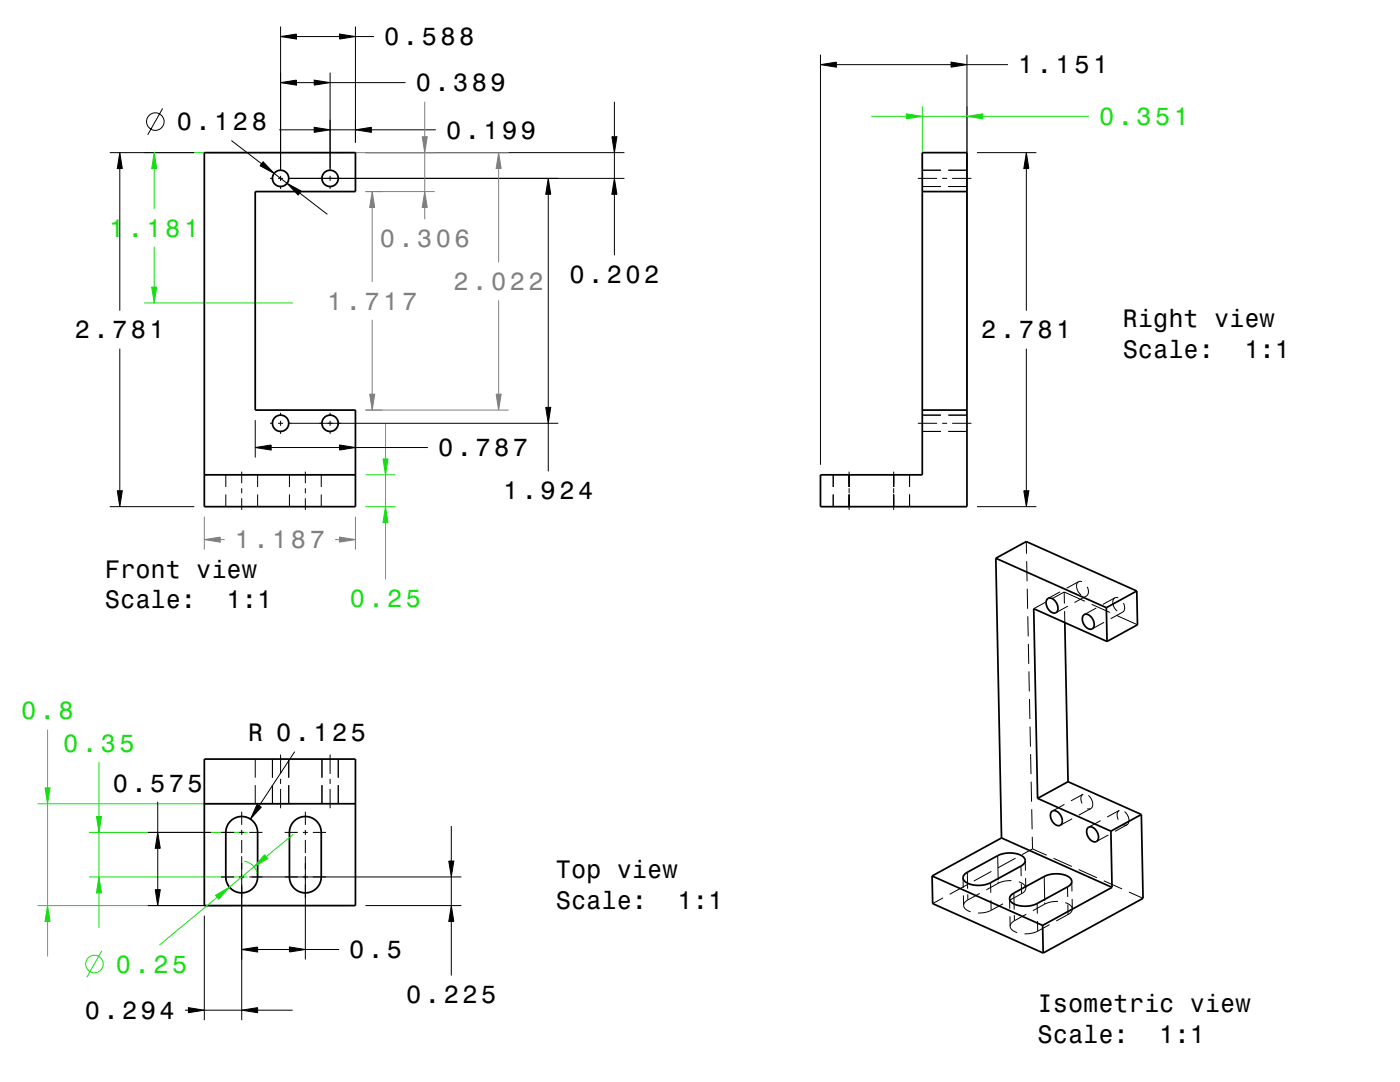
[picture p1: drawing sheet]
<svg xmlns="http://www.w3.org/2000/svg" width="279mm" height="216mm" viewBox="0 0 279 216" stroke-linecap="round" stroke-linejoin="round" font-family="sans-serif">
<path d="M28.8 30.5h40.1M184.1 21.2v12.4M193 21.2v12.4M28.8 60.5h29.6M72.9 94.7h6M72.9 101.1h6M7.5 160.4h50.9M17.8 175h31.6M17.8 166.1h31.6M45.1 175.2a3.2 3.2 0 0 0 2.6 2.9M48.8 171.9a3.2 3.2 0 0 1 2.6 2.9M7.5 180.7h61.4" fill="none" stroke="#16de12" stroke-width=".2"/>
<g fill="none" stroke="#000" stroke-width=".2">
<path d="M56 5.3v28.8M65.9 14.5v19.6M70.9 5.3v23.2M163.7 10.9v81.8M193 10.9v68.9M21.9 30.5h16.9M53.9 35.6h.6M55.5 35.6h1M56 35.1v1M56 37.1v.6M57.5 35.6h67.1M65.9 35.1v1"/>
<path d="M65.9 37.1v.6M72.9 30.5h51.7M183.2 35.6h3.8M184.1 37.2h3.7M184.1 34h3.7M188 35.6h1M189.3 37.2h3.7M189.3 34h3.7M190 35.6h3.9M195 30.5h11.8M45.1 94.7v2.5M45.1 98.7v2.4"/>
<path d="M48.2 94.1v2.3M48.2 97.4v1M48.2 99.4v2.3M50.9 83.8v7.5M51.4 94.7v2.5M51.4 98.7v2.4M53.9 84.5h.6M55.5 84.5h1M56 82.3v.7M56 84v1M56 86v.6M57.5 84.5h53.9"/>
<path d="M57.8 94.7v2.5M57.8 98.7v2.4M60.9 94.1v2.3M60.9 97.4v1M60.9 99.4v2.3M64.1 94.7v2.5M64.1 98.7v2.4M65.9 82.3v.7M65.9 84v1M65.9 86v.6M166.3 94.7v2.5M166.3 98.7v2.4"/>
<path d="M169.5 94.1v3.1M169.5 97.4v1M169.5 98.7v3M178.3 94.1v3.1M178.3 97.4v1M178.3 98.7v3M181.5 94.7v2.5M181.5 98.7v2.4M183.2 84.5h3.8M184.1 82.8h3.7M184.1 86.1h3.7M188 84.5h1"/>
<path d="M189.3 82.8h3.7M189.3 86.1h3.7M190 84.5h3.9M21.9 101.1h16.9M195 101.1h11.8M204.8 108.1l.1 2.4M204.9 112l.1 4M205 117.5l.1 4M211.6 118.1l-2.4 1.3M212.4 118.1v2.3M212.4 118.1l4.1 1.9M212.4 118.1l-2.4 1.3"/>
<path d="M215.3 116.1a1.77 1.77 0 0 0 .4 2.6M215.3 116.1l-2.4 1.3M215.9 116.1h-.6M216.8 118.9h.1M216.8 118.9l-2.4 1.3M217 117.1a1.39 1.39 0 0 1-.2 1.8M222.5 119.3a1.76 1.76 0 0 0 .5 2.6M222.5 119.3l-2.4 1.3M223.2 119.3h-.7M205.1 123l.1 4M205.2 128.5l.1 4M205.3 134l.1 4"/>
<path d="M205.5 139.5v4M208.7 120.2l-2.4 1.3M212.5 121.9v2.3M213.1 120.9l-2.4 1.4M217.9 120.6l3.6 1.6M218.8 121.3l-2.4 1.3M220.3 124.2l-2.3 1.3M222.9 122.8l4.1 1.9M224 122.2h.1M224 122.2l-2.3 1.3M224.2 120.3a1.39 1.39 0 0 1-.2 1.9M50.9 151.5v3.7"/>
<path d="M50.9 156.7v3.7M54.4 151.5v3.7M54.4 156.7v3.7M56 150.6v3.8M56 155.4v1M56 157.4v3.9M57.6 151.5v3.7M57.6 156.7v3.7M64.3 151.5v3.7M64.3 156.7v3.7M65.9 150.6v3.8M65.9 155.4v1"/>
<path d="M65.9 157.4v3.9M67.5 151.5v3.7M67.5 156.7v3.7M205.6 145v4M205.7 150.5l.1 4M205.8 156l.1 4M216.1 158.5a1.39 1.39 0 0 0-.1 1.8M216.1 158.5l-2.4 1.3M216.2 158.5h-.1M217.2 158.7a1.83 1.83 0 0 1 .5 2.6M29.5 166.1h12.6M44.1 175h2.6"/>
<path d="M44.1 166.1h2.6M47.7 175h1M47.7 166.1h1M48.2 162v2.6M48.2 165.6v1M48.2 167.6v2.6M48.2 170.9v32.7M49.7 175h42.4M49.7 166.1h2.7M56.8 166.1h2.6M60.4 166.1h1M60.9 162v2.6"/>
<path d="M60.9 165.6v1M60.9 167.6v2.6M60.9 170.9v20.6M62.4 166.1h2.7M188.2 179.2l-2.1 1.1M192.2 175.2v2M192.3 178.7v2M193 176.5l-3.5 1.9M193.1 174.1v3.2M193.1 178.5l.1 1.1M193.2 179.6l-.7 .5-.2 .6M195.5 178.3l-2.3 1.3"/>
<path d="M197.7 176.1v2M197.8 179.6v2M197.9 173.9l-3.6 1.9M199.1 170.7l.1 4.9M199.2 175.9v.4M199.2 176.3l-2.4 1.2M201.5 179.3v2M201.8 175.7l-1.3 .1-1.3 .5M202.3 178.2l.1 3.3M202.7 171.2l-3.5 2M203.3 176l1.1 .5 .3 .7M203.8 172.8v2"/>
<path d="M203.8 176.3l.1 2M203.9 178.3l-2.4 1.3M204.6 171.7v2M204.7 175.2v2M204.7 177.2l-.2 .6-.6 .5M205.9 161.5l.1 4M206 167l.1 2.4M206.1 169.4l-2.1 1.1M206.1 169.4l2.8 1.2M208.4 174.9l.1 4.9M210.2 171.3l3.7 1.6M211.1 179.9l-1.3 .1-1.3 .4"/>
<path d="M212.4 160.5l-2.4 1.3M213 177l.1 2M213.9 175.9v2M214 179.4v2M214 163.4l-2.4 1.3M215.3 173.5l3.6 1.6M217.7 161.3l-.7 .1M217.7 161.3l-2.4 1.4M219.7 163.8l-2.4 1.3M220.3 175.7l3.6 1.7M221.2 166.6l-2.4 1.3M223.3 161.7a1.4 1.4 0 0 0-.1 1.9"/>
<path d="M223.3 161.7l-2.3 1.3M223.4 161.7h-.1M224.4 162a1.82 1.82 0 0 1 .5 2.6M224.9 164.6h-.7M224.9 164.6l-2.4 1.3M225.3 178l2.8 1.2M29.5 180.7h16.7M40.8 182.7v20.9M72.9 180.7h19.2M192.3 180.7l.4 .7 1 .5M197.8 181.6l-1.1 .4-1.5 .2M200.2 180.3l-2.4 1.3"/>
<path d="M201.6 182.8v2M201.6 184.8l.4 .7 1 .6M202.4 182.6v1.1M202.4 183.7l-.6 .6-.2 .5M204.8 182.4l-2.4 1.3M207 180.3v2M207.1 183.8v2M207.1 185.8l-1.3 .4-1.3 .1M208.5 180.1v.3M208.5 180.4l-2.4 1.3M209.5 184.5l-2.4 1.3M212.6 180.1l1 .6 .4 .7"/>
<path d="M213.1 180.5l.1 2M213.2 182.5l-2.4 1.3M214 181.4l-.2 .5-.6 .6"/>
</g>
<path d="M62.9 30.5h38.6M72.9 38.2h13.9M72.9 81.8h28.6M40.8 103.1v6.6M70.9 103.1v6.6" fill="none" stroke="#808080" stroke-width=".2"/>
<g fill="none" stroke="#000" stroke-width=".35">
<path d="M40.8 30.5h30.1v7.7h-20v43.6h20v19.3h-30.1zM184.1 30.5h8.9v70.6h-29.3v-6.4h20.4zM184.1 38.2h8.9M40.8 94.7h30.1M184.1 81.8h8.9M198.7 111.4l6.1-3.3 22.1 9.8M198.7 111.4l1.2 55.8M198.7 111.4l22.1 9.9M209 119.5a1.32 1.32 0 0 1 1.9 .9 1.2 1.2 0 0 1-.4 1.9 1.96 1.96 0 0 1-1.5-2.8zM226.9 117.9l-6.1 3.4M226.9 117.9l.1 6.8-6.1 3.3M212.5 124.2l.7 31.8"/>
<path d="M216.3 122.7a1.31 1.31 0 0 1 1.8 .9 1.2 1.2 0 0 1-.4 2 1.96 1.96 0 0 1-1.4-2.9zM220.8 121.3l.1 6.7M220.9 128l-14.6-6.5 .8 37.8M40.8 151.5h30.1v29.2h-30.1zM207.1 159.3l14.6 6.5M213.2 156l14.6 6.5M213.2 156l-6.1 3.3M40.8 160.4h30.1M46 163.9a3.2 3.2 0 0 1 3.4-.7 3.2 3.2 0 0 1 2 2.9v8.9a3.2 3.2 0 0 1-3.2 3.2 3.2 3.2 0 0 1-3.1-3.2v-8.9a3.2 3.2 0 0 1 .9-2.2zM58.7 163.9a3.2 3.2 0 0 1 3.4-.7 3.2 3.2 0 0 1 2 2.9v8.9a3.2 3.2 0 0 1-3.2 3.2 3.2 3.2 0 0 1-3.1-3.2v-8.9a3.2 3.2 0 0 1 .9-2.2zM186 174.8l.1 5.5 22.1 9.9M186 174.8l22.1 9.9"/>
<path d="M192.6 174.4l6.5-3.7a5.1 5.1 0 0 1 5.3 .4l.2 .4v.4l-.5 .7-6.4 3.5a5.1 5.1 0 0 1-5.2-.3l-.3-.7zM199.9 167.2l-13.9 7.6M199.9 167.2l22 9.9M201.8 178.6l6.6-3.7a5 5 0 0 1 5.3 .5l.2 .7-.5 .7-6.4 3.5a5.1 5.1 0 0 1-5.3-.4l-.2-.6zM209.9 161.9a1.35 1.35 0 0 1 1.9 1 1.14 1.14 0 0 1-.6 1.9 1.99 1.99 0 0 1-1.3-2.9zM217.1 165.1a1.35 1.35 0 0 1 1.9 1 1.14 1.14 0 0 1-.6 1.9 2 2 0 0 1-1.3-2.9zM221.7 165.8l.2 11.3M221.9 177.1l-13.8 7.6M227.8 162.5l-6.1 3.3M227.8 162.5l.3 16.7-19.9 11M208.1 184.7l.1 5.5"/>
<circle cx="56" cy="35.6" r="1.63"/>
<circle cx="65.9" cy="35.6" r="1.63"/>
<circle cx="56" cy="84.5" r="1.63"/>
<circle cx="65.9" cy="84.5" r="1.63"/>
</g>
<g fill="#16de12">
<path d="M30.8 30.5l.5 3.1h-1z" fill-rule="evenodd"/>
<path d="M30.3 57.3h1l-.5 3.2z" fill-rule="evenodd"/>
</g>
<path d="M0 0h279.4v215.9h-279.4" fill="none" stroke="#fff" stroke-width=".2"/>
<path d="M30.8 30.5l.5 3.1h-1zM30.8 33.6v8.1M30.3 57.3h1l-.5 3.2zM30.8 49.2v8.1" fill="none" stroke="#16de12" stroke-width=".2"/>
<g fill="#16de12">
<path d="M76.4 91.6h1l-.5 3.1z" fill-rule="evenodd"/>
<path d="M76.9 101.1l.5 3.2h-1z" fill-rule="evenodd"/>
</g>
<path d="M0 0h279.4v215.9h-279.4" fill="none" stroke="#fff" stroke-width=".2"/>
<path d="M76.4 91.6h1l-.5 3.1zM76.9 84.6v7M76.9 94.7v6.4M76.9 101.1l.5 3.2h-1zM76.9 104.3v11.3" fill="none" stroke="#16de12" stroke-width=".2"/>
<g fill="#000">
<path d="M56 7.3l3.2-.5v1z" fill-rule="evenodd"/>
<path d="M56 16.5l3.2-.5v1z" fill-rule="evenodd"/>
<path d="M62.7 16l3.2 .5-3.2 .5z" fill-rule="evenodd"/>
<path d="M67.8 6.8l3.1 .5-3.1 .5z" fill-rule="evenodd"/>
<path d="M23.9 30.5l.5 3.1h-1z" fill-rule="evenodd"/>
<path d="M52.5 32.3l2.2 2.3-2.8-1.5z" fill-rule="evenodd"/>
<path d="M57.3 36.6l2.8 1.5-.6 .8z" fill-rule="evenodd"/>
<path d="M62.7 25.4l3.2 .5-3.2 .5z" fill-rule="evenodd"/>
<path d="M70.9 25.9l3.2-.5v1z" fill-rule="evenodd"/>
<path d="M109.4 35.6l.5 3.2h-1z" fill-rule="evenodd"/>
<path d="M122.1 27.3h1l-.5 3.2z" fill-rule="evenodd"/>
<path d="M122.6 35.6l.5 3.2h-1z" fill-rule="evenodd"/>
<path d="M23.4 97.9h1l-.5 3.2z" fill-rule="evenodd"/>
<path d="M50.9 89.3l3.2-.5v1z" fill-rule="evenodd"/>
<path d="M67.8 88.8l3.1 .5-3.1 .5z" fill-rule="evenodd"/>
<path d="M108.9 81.3h1l-.5 3.2z" fill-rule="evenodd"/>
</g>
<g fill="none" stroke="#000" stroke-width=".2">
<path d="M56 7.3l3.2-.5v1zM56 16.5l3.2-.5v1zM59.2 7.3h8.6M59.2 16.5h3.5M62.7 16l3.2 .5-3.2 .5zM65.9 16.5h15M67.8 6.8l3.1 .5-3.1 .5zM70.9 7.3h3.8M23.9 30.5l.5 3.1h-1zM23.9 33.6v28.4M32.5 21.6l-3 5.3M46.2 28l6 4.7"/>
<path d="M52.5 32.3l2.2 2.3-2.8-1.5zM54.7 34.6l2.6 2M55.7 25.9h7M57.3 36.6l2.8 1.5-.6 .8zM59.8 38.5l5.5 4.3M62.7 25.4l3.2 .5-3.2 .5zM65.9 25.9h5M70.9 25.9l3.2-.5v1zM74.1 25.9h12.9M109.4 35.6l.5 3.2h-1zM109.4 38.8v42.5M122.1 27.3h1l-.5 3.2z"/>
<path d="M122.6 35.6l.5 3.2h-1zM122.6 20.3v7M122.6 30.5v5.1M122.6 38.8v12.1M23.9 69.6v28.3M23.4 97.9h1l-.5 3.2zM50.9 89.3l3.2-.5v1zM54.1 89.3h13.7M67.8 88.8l3.1 .5-3.1 .5zM70.9 89.3h14.5M108.9 81.3h1l-.5 3.2zM109.4 84.5v9.6"/>
<circle cx="31" cy="24.3" r="1.75"/>
</g>
<g fill="#808080">
<path d="M67.8 107.2l3.1 .5-3.1 .5z" fill-rule="evenodd"/>
<path d="M40.8 107.7l3.2-.5v1z" fill-rule="evenodd"/>
</g>
<path d="M0 0h279.4v215.9h-279.4" fill="none" stroke="#fff" stroke-width=".2"/>
<path d="M40.8 107.7l3.2-.5v1zM44 107.7h.8M66.9 107.7h.9M67.8 107.2l3.1 .5-3.1 .5z" fill="none" stroke="#808080" stroke-width=".2"/>
<g fill="#808080">
<path d="M84.3 27.3h1l-.5 3.2z" fill-rule="evenodd"/>
<path d="M84.8 38.2l.5 3.2h-1z" fill-rule="evenodd"/>
</g>
<path d="M0 0h279.4v215.9h-279.4" fill="none" stroke="#fff" stroke-width=".2"/>
<path d="M84.3 27.3h1l-.5 3.2zM84.8 38.2l.5 3.2h-1zM84.8 20.3v7M84.8 30.5v7.7M84.8 41.4v2.4" fill="none" stroke="#808080" stroke-width=".2"/>
<g fill="#808080">
<path d="M99.5 30.5l.5 3.1h-1z" fill-rule="evenodd"/>
<path d="M99 78.7h1l-.5 3.1z" fill-rule="evenodd"/>
</g>
<path d="M0 0h279.4v215.9h-279.4" fill="none" stroke="#fff" stroke-width=".2"/>
<path d="M99.5 30.5l.5 3.1h-1zM99.5 33.6v18.8M99.5 59.9v18.8M99 78.7h1l-.5 3.1z" fill="none" stroke="#808080" stroke-width=".2"/>
<g fill="#808080">
<path d="M73.8 78.7h1l-.5 3.1z" fill-rule="evenodd"/>
<path d="M74.3 38.2l.5 3.2h-1z" fill-rule="evenodd"/>
</g>
<path d="M0 0h279.4v215.9h-279.4" fill="none" stroke="#fff" stroke-width=".2"/>
<path d="M74.3 38.2l.5 3.2h-1zM74.3 41.4v14.8M73.8 78.7h1l-.5 3.1zM74.3 63.8v14.9" fill="none" stroke="#808080" stroke-width=".2"/>
<path d="M0 0h279.4v215.9h-279.4" fill="none" stroke="#fff" stroke-width="1" stroke-linecap="butt"/>
<g fill="#16de12">
<path d="M180.9 22.7l3.2 .5-3.2 .5z" fill-rule="evenodd"/>
<path d="M193 23.2l3.2-.5v1z" fill-rule="evenodd"/>
</g>
<path d="M0 0h279.4v215.9h-279.4" fill="none" stroke="#fff" stroke-width=".2"/>
<path d="M173.9 23.2h7M180.9 22.7l3.2 .5-3.2 .5zM184.1 23.2h8.9M193 23.2l3.2-.5v1zM196.2 23.2h21.1" fill="none" stroke="#16de12" stroke-width=".2"/>
<g fill="#000">
<path d="M163.7 12.9l3.2-.5v1z" fill-rule="evenodd"/>
<path d="M189.8 12.4l3.2 .5-3.2 .5z" fill-rule="evenodd"/>
<path d="M204.8 30.5l.5 3.1h-1z" fill-rule="evenodd"/>
<path d="M204.3 97.9h1l-.5 3.2z" fill-rule="evenodd"/>
</g>
<path d="M163.7 12.9l3.2-.5v1zM166.9 12.9h22.9M189.8 12.4l3.2 .5-3.2 .5zM193 12.9h8.2M204.8 30.5l.5 3.1h-1zM204.8 33.6v28.4M204.8 69.6v28.3M204.3 97.9h1l-.5 3.2z" fill="none" stroke="#000" stroke-width=".2"/>
<path d="M0 0h279.4v215.9h-279.4" fill="none" stroke="#fff" stroke-width="1" stroke-linecap="butt"/>
<g fill="#16de12">
<path d="M9.5 180.7l.5 3.2h-1z" fill-rule="evenodd"/>
<path d="M9 157.2h1l-.5 3.2z" fill-rule="evenodd"/>
</g>
<path d="M0 0h279.4v215.9h-279.4" fill="none" stroke="#fff" stroke-width=".2"/>
<path d="M9 157.2h1l-.5 3.2zM9.5 145.6v11.6M9.5 160.4v20.3M9.5 180.7l.5 3.2h-1zM9.5 183.9v7" fill="none" stroke="#16de12" stroke-width=".2"/>
<g fill="#16de12">
<path d="M43 178.6l2.8-1.6-2.1 2.4z" fill-rule="evenodd"/>
<path d="M52.8 170.6l.6 .7-2.7 1.7z" fill-rule="evenodd"/>
</g>
<path d="M0 0h279.4v215.9h-279.4" fill="none" stroke="#fff" stroke-width=".2"/>
<g fill="none" stroke="#16de12" stroke-width=".2">
<path d="M43 178.6l2.8-1.6-2.1 2.4zM43.3 179l-11.5 9.6M50.7 173l-4.9 4M52.8 170.6l.6 .7-2.7 1.7zM58.5 166.5l-5.4 4.4M20.3 189.7l-3 5.3"/>
<circle cx="18.8" cy="192.4" r="1.75"/>
</g>
<g fill="#16de12">
<path d="M19.3 162.9h1l-.5 3.2z" fill-rule="evenodd"/>
<path d="M19.8 175l.5 3.2h-1z" fill-rule="evenodd"/>
</g>
<path d="M0 0h279.4v215.9h-279.4" fill="none" stroke="#fff" stroke-width=".2"/>
<path d="M19.8 152.1v10.8M19.3 162.9h1l-.5 3.2zM19.8 175l.5 3.2h-1zM19.8 166.1v8.9M19.8 178.2v6.9" fill="none" stroke="#16de12" stroke-width=".2"/>
<g fill="#000">
<path d="M31 177.5h1l-.5 3.2z" fill-rule="evenodd"/>
<path d="M31.5 166.1l.5 3.2h-1z" fill-rule="evenodd"/>
<path d="M51.3 160.5l.8 .6-2.1 2.3z" fill-rule="evenodd"/>
<path d="M89.6 171.8h1l-.5 3.2z" fill-rule="evenodd"/>
<path d="M48.2 189.5l3.2-.5v1z" fill-rule="evenodd"/>
<path d="M57.8 189l3.1 .5-3.1 .5z" fill-rule="evenodd"/>
<path d="M90.1 180.7l.5 3.2h-1z" fill-rule="evenodd"/>
<path d="M37.6 201.1l3.2 .5-3.2 .5z" fill-rule="evenodd"/>
<path d="M48.2 201.6l3.2-.5v1z" fill-rule="evenodd"/>
</g>
<g fill="none" stroke="#000" stroke-width=".2">
<path d="M31.5 160v6.1M58.8 150l-7.1 10.8M31 177.5h1l-.5 3.2zM31.5 166.1l.5 3.2h-1zM31.5 169.3v8.2M51.3 160.5l.8 .6-2.1 2.3zM89.6 171.8h1l-.5 3.2zM90.1 164.8v7M90.1 175v5.7M48.2 189.5l3.2-.5v1zM51.4 189.5h6.4M57.8 189l3.1 .5-3.1 .5z"/>
<path d="M60.9 189.5h6.8M90.1 180.7l.5 3.2h-1zM90.1 183.9v10.8M36.9 201.6h.7M37.6 201.1l3.2 .5-3.2 .5zM40.8 201.6h7.4M48.2 201.6l3.2-.5v1zM51.4 201.6h7"/>
</g>
<path d="M0 0h279.4v215.9h-279.4" fill="none" stroke="#fff" stroke-width="1" stroke-linecap="butt"/>
<g font-size="5">
<text x="76.7" y="9">0.588</text>
<text x="203.2" y="14.7">1.151</text>
<text x="83" y="18.2">0.389</text>
<text x="35.3" y="26">0.128</text>
<text x="89" y="27.7">0.199</text>
<text x="113.6" y="56.5">0.202</text>
<text x="224.1" y="65.3">Right view</text>
<text x="14.9" y="67.5">2.781</text>
<text x="195.8" y="67.5">2.781</text>
<text x="224.1" y="71.4">Scale:</text>
<text x="248.4" y="71.4">1:1</text>
<text x="87.4" y="91">0.787</text>
<text x="100.4" y="99.6">1.924</text>
<text x="20.9" y="115.3">Front view</text>
<text x="20.9" y="121.4">Scale:</text>
<text x="45.2" y="121.4">1:1</text>
<text x="49.5" y="147.9">R 0.125</text>
<text x="22.5" y="157.9">0.575</text>
<text x="110.9" y="175.2">Top view</text>
<text x="110.9" y="181.3">Scale:</text>
<text x="135.2" y="181.3">1:1</text>
<text x="69.7" y="191.2">0.5</text>
<text x="16.9" y="203.3">0.294</text>
<text x="81.1" y="200.2">0.225</text>
<text x="207.1" y="202">Isometric view</text>
<text x="207.1" y="208.1">Scale:</text>
<text x="231.4" y="208.1">1:1</text>
</g>
<g font-size="5" fill="#16de12">
<text x="219.3" y="25">0.351</text>
<text x="21.8" y="47.2">1.181</text>
<text x="69.8" y="121.1">0.25</text>
<text x="4.2" y="143.5">0.8</text>
<text x="12.6" y="150">0.35</text>
<text x="23.1" y="194.1">0.25</text>
</g>
<g font-size="5" fill="#808080">
<text x="75.8" y="49.3">0.306</text>
<text x="90.5" y="57.9">2.022</text>
<text x="65.3" y="61.8">1.717</text>
<text x="46.9" y="109.4">1.187</text>
</g>
</svg>
